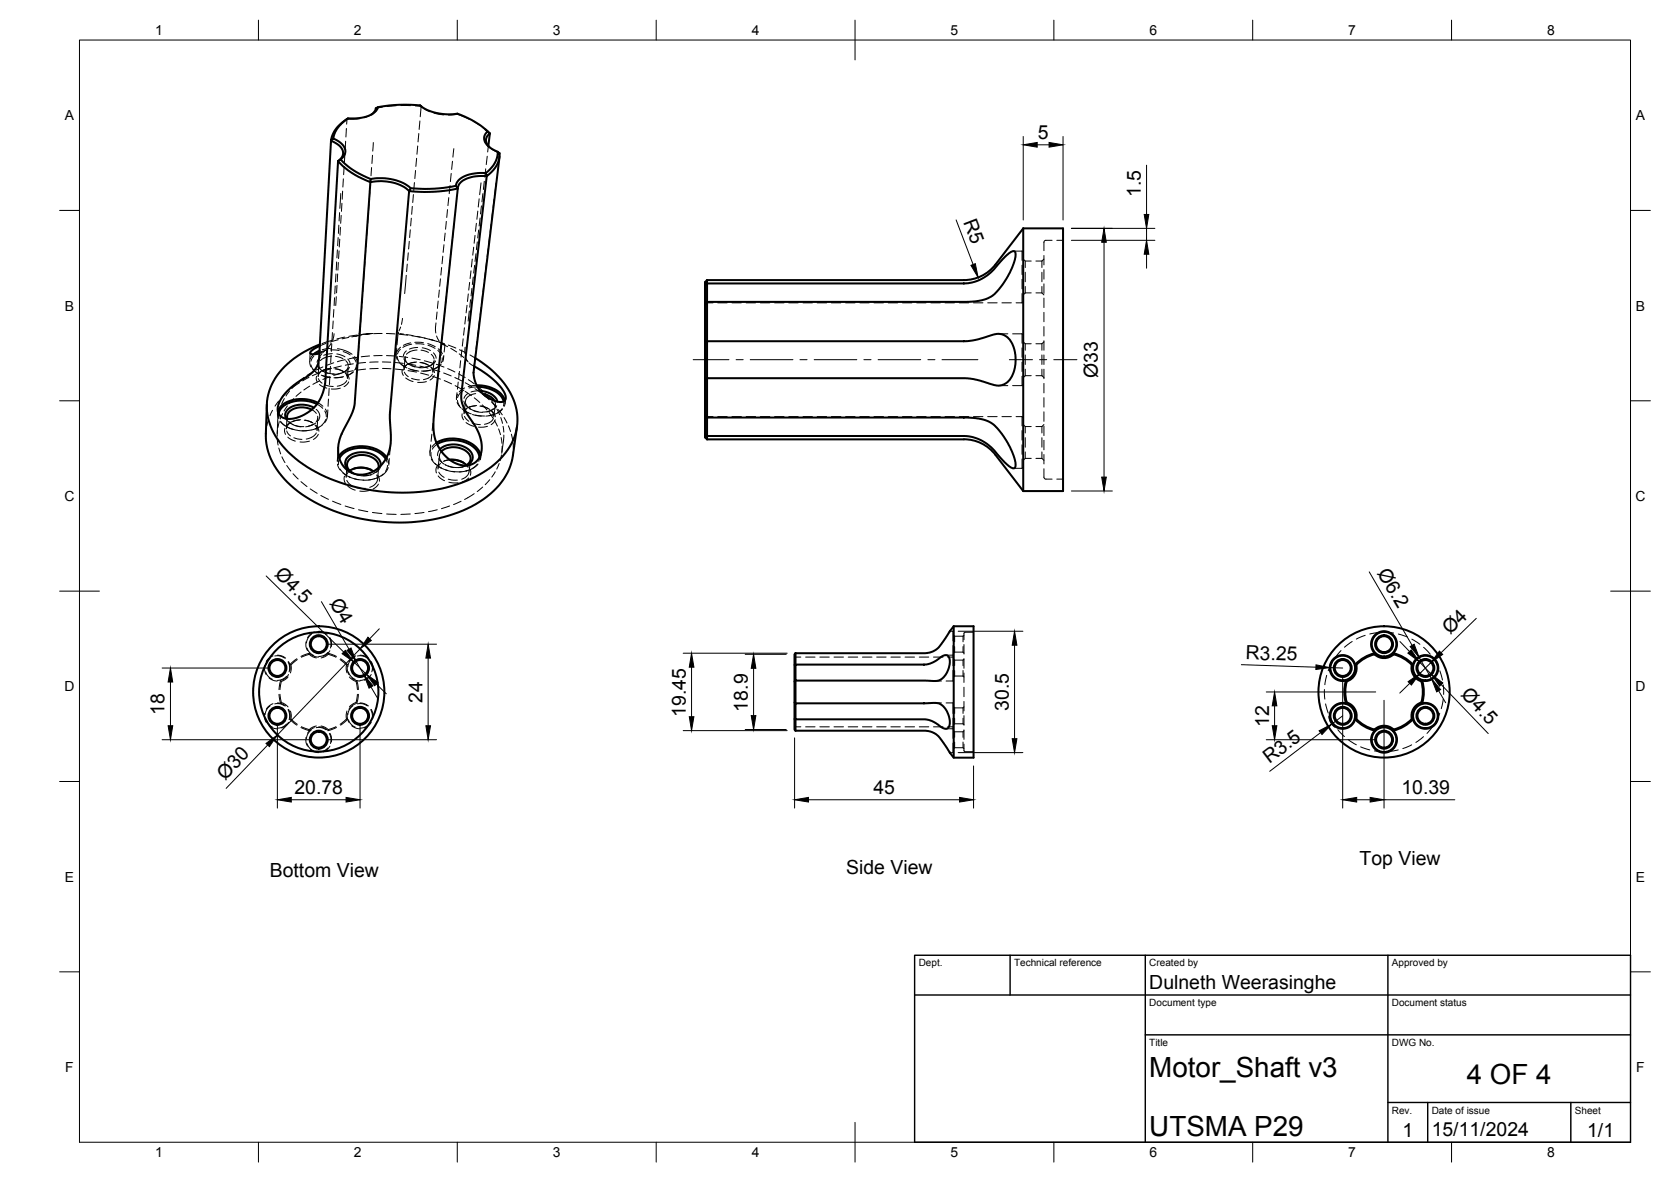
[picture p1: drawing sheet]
<svg xmlns="http://www.w3.org/2000/svg" width="420mm" height="297mm" viewBox="0 0 420 297" stroke-linecap="round" stroke-linejoin="round" font-family="sans-serif">
<!-- layer: Hidden -->
<g fill="none" stroke="#000" stroke-width=".25">
<path d="M86.7 38.7l-.1 2.1M86.9 35.5l-.1 2.1M87.1 32.3l-.1 2.1M90.5 29.8l-3.3 .1v1.3M93.4 28.8l-1.8 .8M93.6 28.6l-.4 .3M93.7 39l-.2 2.1M93.9 35.8l-.2 2.2M96.2 26.9l-1.7 .3M99.6 26.6l-2.3 .2M100.8 26.5l2.4 .1M104.4 26.6l1.5 .1-.2 2.6"/>
<path d="M104.8 39.8l-.2 2M105 36.7l-.2 2.1M105.3 33.6l-.2 2.1M105.6 30.4l-.2 2.1M105.7 26.6l.5 .4M106 26.8l2.1 1.3M109.2 28.4l2.3 .5M114.1 37.4l-.2 2.1M115 28.7l-2.2 .2M115 28.7l3 1.3M115 28.6v.1M119 30.5l1.6 1"/>
<path d="M121.4 32l1.1 .9M122.5 39.3l-.2 2.1M122.8 36.8l-.2 1.4M122.9 36.8l.4 .4M123.1 37l.8 .7 1.7 .8M85 59.7l-.1 2.1M85.2 56.6l-.1 2.1M85.4 53.4l-.1 2.1M85.6 57.1l-.1 2M85.7 48.6l-.3 3.8M85.8 54.1l-.1 2M86 51.1l-.1 2"/>
<path d="M86.1 48l-.1 2.1M86.3 44.9l-.1 2.1M86.5 41.8l-.1 2.1M92.4 57.2l-.2 1.9M92.6 54.2l-.2 2M92.8 51.2l-.2 2M93 48.2l-.1 2M93.2 45.2l-.1 2M93.4 42.1l-.1 2.1M103.2 57.7l-.2 2M103.4 54.8l-.1 2M103.7 51.9l-.2 2"/>
<path d="M103.9 48.9l-.1 2M104.2 45.9l-.2 2M104.5 42.8l-.2 2.1M111.9 58.6l-.2 1.9M112.2 55.6l-.2 2M112.5 52.7l-.2 2M112.8 49.7l-.2 2M113.2 46.7l-.3 2M113.5 43.6l-.3 2M113.8 40.5l-.2 2.1M114.2 56.4l-.5 4.4M119.4 59.1l-.2 2"/>
<path d="M119.8 56.1l-.3 2M120.1 53.1l-.2 2M120.4 57.8l-.3 2M120.5 50l-.3 2M120.7 54.8l-.2 2M120.9 46l-.3 2.9M121.1 51.7l-.3 2.1M121.4 48.7l-.2 2M121.8 45.6l-.3 2M122.1 42.4l-.2 2.1M123.1 59.4l-.2 2.1M123.5 56.3l-.3 2.1"/>
<path d="M123.8 53.2l-.2 2.1M124.2 50.1l-.2 2.1M124.7 46l-.3 3M83.9 77.8l-.1 1.9M84.1 74.8l-.1 2M84.3 71.9l-.1 1.9M84.5 68.9l-.2 2M84.6 74.6l-.2 2.2M84.6 65.8l-.1 2.1M84.7 71.7l-.1 1.9M84.8 62.8l-.1 2M84.9 68.8l-.1 2"/>
<path d="M85.1 66l-.1 1.9M85.3 63l-.2 2M85.4 60.1l-.1 2M90.8 79.8l-.2 2.4M91 77.1l-.2 1.8M91.1 74.3l-.1 1.8M91.4 71.5l-.2 1.8M91.5 68.7l-.1 1.9M91.8 65.8l-.2 1.9M91.9 63l-.1 1.9M92.2 60.1l-.2 1.9M102.2 69.2l-.5 4.6"/>
<path d="M102.4 66.4l-.2 1.8M102.7 63.5l-.2 1.9M102.9 60.6l-.2 2M109.9 78.4l-.2 1.8M110.2 75.7l-.2 1.8M110.5 72.9l-.2 1.8M110.7 70.1l-.1 1.9M111 67.2l-.2 1.9M111.3 64.4l-.2 1.9M111.6 61.5l-.2 1.9M111.9 77.5l-.2 2M112.2 74.4l-.2 2"/>
<path d="M112.6 71.3l-.2 2.1M112.9 68.2l-.2 2.1M113.2 65.1l-.2 2.1M113.6 61.9l-.3 2.1M117.1 79.6l-.2 1.8M117.4 76.7l-.2 1.9M117.8 73.9l-.3 1.9M118 78.2l-.3 2.5M118.1 71l-.2 1.9M118.3 75.3l-.2 1.9M118.4 68.1l-.2 1.9M118.7 72.5l-.3 1.9"/>
<path d="M118.7 65.1l-.2 2M119 69.6l-.2 1.9M119.1 62.1l-.2 2M119.3 66.7l-.2 1.9M119.7 63.8l-.3 1.9M120 60.8l-.2 2M121 77.3l-.3 1.9M121.3 74.4l-.2 1.9M121.7 71.4l-.3 2M122 68.5l-.2 1.9M122.4 65.5l-.3 2M122.7 62.5l-.2 2"/>
<path d="M179.3 76.1h-1.5l-.5 .5M180.5 76.1h2.3M184 76.1h2.4M187.6 76.1h2.4M191.2 76.1h2.4M194.8 76.1h2.3M198.3 76.1h2.4M201.9 76.1h2.4M205.5 76.1h2.4M209 76.1h2.4M212.6 76.1h2.4M216.2 76.1h2.4"/>
<path d="M219.8 76.1h2.3M223.3 76.1h2.4M226.9 76.1h2.4M230.5 76.1h2.4M234.1 76.1h2.3M237.6 76.1h2.4M241.2 76.1h2.4M244.8 76.1h2.3M248.3 76.1h2.4M251.9 76.1h2.4M254.8 63.1h2.2M255.5 76.1h1.5"/>
<path d="M257 73.8v2.3M257 70.2v2.4M257 66.6v2.4M257 63.1v2.3M257 63.1l.3 .3M257.3 65.1l.5 .5h1.5M257.3 75.8l-.3 .3M257.8 65.6v1.6M257.8 68.4v2.4M257.8 72v1.6M257.8 73.6l-.5 .5M257.8 73.6h1.5"/>
<path d="M260.5 65.6h1.5M260.5 73.6h1.5M262 72v1.6M262 68.4v2.4M262 65.6v1.6M262 73.6l.5 .5M262.5 78.5v2.4M262.5 74.9v2.4M262.5 71.3v2.4M262.5 67.8v2.4M262.5 64.2v2.4M262.5 65.1l-.5 .5"/>
<path d="M264.5 60.4h-1.6l-.3 .2-.1 2.4M265.7 60.4h1.6M72 98.7l-1.1 1.1M72.8 98.2l-.9 1.3M74.5 96.5l-1.2 1.1M75.3 96.2l-1.9 1.3M75.7 98.5l-1.3 1.1M76.5 94.9l-1.4 1M77.7 94.8l-1.6 .9M77.9 97l-1.5 1M78 88.7l-.1 2.3 .3 1.2M78.2 91.7a3.6 3.6 0 0 0 1.9 2.2l-1.4-1.1"/>
<path d="M78.7 93.4l-1.5 1M78.8 89l-.8 1.2M78.9 89.5l-.7 1.2M79.6 94.6l-.1 .7 .3 .7M79.8 91.7l.3 .7 .7 .7M80.1 95.2l.9 1.1M80.2 91.6l-.2 3M80.2 93.7l-1.7 .7M80.2 91.2v.6l.2 .7M80.2 90.1v.1M80.3 95.7l-1.6 .9M80.3 96.6l1.9 .9"/>
<path d="M80.4 89.6l-.1 .3M80.6 89.8l-.6 .5-.3 .7M80.8 93.4l-.5 .5-.3 .6M80.8 94.3l2 .6M80.9 93l1.6 .9M81 88.9l-.4 .5M81 94.3l2.1 .5M81.1 93.2l.3 .2M81.2 92.2l-1.7 .8M81.6 88.2l-1.3 .6M81.7 93.5l2.3 .5M81.8 96.7l2 .4"/>
<path d="M81.9 87.9l-.7 .6M82 86.3l-1.5 .6M82 88.1l-1.6 .4M82.8 97.6l-.1 1.8M82.9 94.8l-.1 1.9M83 94.7l-1.8 .7M83 92.7l-1.9 .7M83.1 92.7a4.5 4.5 0 0 0-3.1 1.2M83.1 87.6l-2.1 .3M83.1 87.9l2.2 .2M83.1 92.1l-.1 1.8M83.2 89.2l-.1 1.9"/>
<path d="M83.3 86.2l-1.1 1.4M83.4 89.5a4 4 0 0 0-2.8 1.1M83.4 92.6l-.9 .1-1.4 .4M83.4 86.4l-.1 1.9M83.5 88.9l-2.1 .4M83.6 83.6l-.1 1.9M83.8 85.4l-2.8 .9M83.8 80.7l-.1 1.9M83.9 91.2l-1.8 .6M84 83.8l-.3 1.6M84.2 92.7l2.1 .7M84.4 89.6l1.8 .5"/>
<path d="M84.4 92.7l1.8 .6M84.7 88.9l2 .8M84.9 87.6a8.4 8.4 0 0 1 3.6 1.4M85 85.4l-2 .6M85.6 97.5l-2.3 .3M85.6 93.9l-2 .1M85.8 93.8l-1.9 .5M85.8 92l-1.9 .5M86.1 94.7l-2.1 .2M86.1 93.2l.3 .2M86.3 88.4l1.8 .8M86.4 94.7l-2.2 .2"/>
<path d="M86.4 93.5l-.3 .2M86.7 84.7l-2 .5M86.8 90.4l-2 .5M86.8 93.8l.5 .7 .1 .5M86.9 90.6l.5 .6 .2 .6M87.1 93.9l.4 .6 .3 .8M87.2 95.6a2.99 2.99 0 0 1-2.4 1.5M87.5 90.2l.4 .8 .2 .6M87.5 92.5l-.4 .5-.7 .5M87.5 94.3l-.2 .1M87.6 92l-.2 3.1M87.7 96l-.4 .6-.8 .6"/>
<path d="M87.7 84.8l-1.7 .3M87.9 92.3a3.5 3.5 0 0 1-2.7 1.6M88.7 93.6l-1.6 .9M88.7 89.7l.8 1.3M88.8 93.2l-2 .4M88.8 91.4l-2 .4M88.9 93.4l-1.5 .9M89.2 89.6l.7 1.3M89.6 91.7l-.4 1.3M89.7 84.2l-2 .3M89.8 89.8l-2 .4M90 89.7l-.1 2.3-.5 .9"/>
<path d="M90 84.2l-.4 .3-1.2 .2M90.2 87l-.1 1.8M90.5 82.9l-.2 1M90.6 82.3l-.3 3.9M91 84.2l-1.5 .3M91.9 92.8l-2.1 .2M91.9 91.1l-2 .2M92 84l1.6-.2-2.4 .2M92.9 83.9l-2.1 .2M92.9 89.5l-2.1 .2M95.1 91h-2.1M95.1 92.6l-2.1 .1"/>
<path d="M96.1 83.8h-2.2M96.1 89.4h-2.1M96.1 91h2.2M96.2 92.6l2.1 .1M97.2 83.8l2.1 .1M97.2 89.4l2.1 .1M99.3 91.1l2.1 .2M99.4 92.7l2.1 .3M99.8 87.5l-.2 1.9 .3 1M99.9 89.6l.4 1.3M100.1 83.7l-.3 3M100.2 83.5l-.1 .2 .2 .1"/>
<path d="M100.4 84l2.1 .2M100.4 91.1l1.4 1.1M100.4 89.6l2.1 .2M100.6 83.8l.9 .2M100.7 87.8l-.8 1.1M100.7 87.3l-.9 1.1M100.7 82.2l-.4 1M100.8 91.4l1.5 1.1M101.2 92.9l-.1 .8 .3 .6M101.2 80l-.3 1.5M101.5 92l.1 .1M101.5 90.2h.1a4.4 4.4 0 0 0 2.8 2"/>
<path d="M101.7 93.5l1 1.2M101.9 89.8l-.3 3.1 .2-.6 .4-.5M101.9 89.6v.7l.3 .6M102 95l1.9 .9M102.2 88.2l-.5 .5-.3 .7M102.2 84.1l1.7 .3M102.5 91.4l2 .4M102.6 93.1l2.1 .4M102.7 92.6l2.2 .6M103 91.3l-.3 .2 .3 .1M103.2 92.8l2.1 .5M103.3 86.2l-1.9 .6"/>
<path d="M103.5 95.1l2 .4M103.5 86.5l-2.2 .8M103.5 84.4l2.2 .3M103.6 90l2.1 .4M103.6 91.9l2.2 .4M104.3 86l2.2 .1M104.4 91.1a4.2 4.2 0 0 0-2.9 1.2M104.5 86.4l2.1 .1M104.8 91l-1.9 .4M104.8 84.5l2.1 .5M104.9 88a3.8 3.8 0 0 0-2.7 1M105 87.3l-2 .4"/>
<path d="M105.6 91.1l2.1 .6M105.6 92l2 .5M105.7 93.8l2.1 .5M105.8 91.1l1.8 .6M105.9 88l1.8 .6M106.2 87.4l2 .7M106.7 90.7l2 .5M106.7 85l2.1 .5M107.2 95.9l-2.2 .2M107.3 92.2l-2 .2M107.5 86.3l1.9 .8M107.6 86.8l1.8 .8"/>
<path d="M107.7 91.8l.3 .2-.3 .1M107.9 85.2l1.9 .6M108.1 93l-2.1 .2M108.2 92.2l.5 .6 .1 .6M108.4 93l-2 .3M108.4 89.1l.5 .5 .2 .6M108.5 92.3l.5 .6 .2 .7M108.6 85.4l.7 .2M108.6 92.8l2 .6M108.7 94a2.78 2.78 0 0 1-2.2 1.4M108.8 94.6l1.9 .7M109 88.7l.5 .7 .2 .6"/>
<path d="M109.1 90.9l-1 1M109.1 92.7l-.2 .1M109.2 90.5l-.4 3.1M109.2 94.3l-.4 .6-.7 .6M109.5 90.7a3.1 3.1 0 0 1-2.5 1.6M109.6 81.1v2.6M109.7 91.6l1.9 .7M109.7 98l-.1 1.9M109.8 84.4l.6 1.3M109.8 85.8l2 .6M110.1 95.1l-.2 1.9M110.1 88.1l.9 1.2"/>
<path d="M110.2 87.7l1 1.2M110.4 92.3l-.2 1.9M110.5 86l1 .4M110.6 91.7l-1.3 1M110.7 89.4l-.2 1.9M110.8 86.1l.9 .5M110.9 91.5l-.9 .8-.9 .4M111 86.4l-.2 2M111.2 89.9l-.2 1.3M111.3 83.5l-.2 1.9M111.3 86.5l1.3 .6M111.5 89.6l-.2 1.3"/>
<path d="M111.5 93.7l1.9 .8M111.6 89.4l-.1 .8M111.6 80.5l-.2 2M111.7 95.6l1.9 .9M111.7 86.5l.2 .1-.2 1.9M112.6 92.6l1.8 .9M112.7 86.7l1.9 .8M113.3 87.6l1.5 .9M114.4 94.9l1.7 .8M114.4 96.9l1.7 1M114.9 98.7l-.1 1.2M115 99.1l-.2 1.3"/>
<path d="M115.2 96l-.2 1.8M115.3 93.9l1.6 1M115.5 88.9l1.1 1M115.5 87.9l1.8 .8M115.5 93.3l-.2 1.8M115.8 90.6l-.2 1.8M116.1 87.9l-.2 1.8M116.5 85.1l-.3 1.9M116.7 98a3 3 0 0 0-1.6 1.9M116.8 82.4l-.2 1.8M116.8 97.5l-1.3 1M116.9 87.3v1.5"/>
<path d="M117 98.4l1.5 1M117 96.2l1.6 1M117 89.5l.5 1.2M117.1 90.3l.6 .6M117.6 98.9l-.5 .5-.4 .7M117.8 95.4l1.5 1.1M117.9 91.2l1.3 .9M118.2 89.2l1.2 .7M119.1 93.5v.2M119.3 100l1.3 1.1M119.3 91.4l-.2 2.2M119.4 97.7l1.5 1"/>
<path d="M119.6 88.6l-.2 1.9M119.6 98.9a2.6 2.6 0 0 0-2.5 1.9l-.4 3.1M119.8 96.8l-2.1 .4M119.9 85.8l-.2 1.9M120 97.2l-2.1 .3M120 97l1.3 1.2M120.3 83l-.3 1.9M120.6 80.1l-.2 1.9M120.7 98.2l-2.3 .3M121.6 99.3l1.4 1.2M122 98.8l1.1 1.3M251 96.9h2.4"/>
<path d="M251 83.9h2.4M254.6 96.9h2.4M254.6 83.9h2.4M257 94.6v2.3M257 91v2.4M257 87.4v2.4M257 83.9v2.3M257 83.9l.3 .3M257.3 85.9l.5 .5h1.5M257.3 96.6l-.3 .3M257.8 86.4v1.6M257.8 89.2v2.4"/>
<path d="M257.8 92.8v1.6M257.8 94.4l-.5 .5M257.8 94.4h1.5M260.5 86.4h1.5M260.5 94.4h1.5M262 92.8v1.6M262 89.2v2.4M262 86.4v1.6M262 94.4l.5 .5M262.5 99.9v2.4M262.5 96.4v2.3M262.5 92.8v2.4"/>
<path d="M262.5 89.2v2.4M262.5 85.6v2.4M262.5 82.1v2.3M262.5 85.9l-.5 .5M66.9 108.1l-.1 .9M67.5 105.6l-.4 1.4M68.5 103.1l-.6 1.4M69.7 110.4l.2 1.5M69.8 108.2l-.1 1.4M69.8 102.7v1.3M69.9 103.4l-.1 .7 .2 1M70 104.4l-.3 4.6"/>
<path d="M70 100.8l-.8 1.3M70.1 104l.1 1.1M70.1 112.6l.5 1.5M70.2 106l-.3 1.4M70.4 105.8l1.4 1.2M70.5 102.2l-.4 1.5M70.6 106a5.6 5.6 0 0 0 3.2 1.9M70.9 114.8l.7 1.5M71.1 104l-.6 1.3M71.5 100.2l-.7 1.3M71.6 107.6l-.1 .8 .3 .8M71.9 105.2l.4 .6 .9 .7"/>
<path d="M72.1 117l1 1.4M72.1 108.3l.3 .6 .6 .6M72.2 104.7l-.2 3.1M72.3 102l-.9 1.3M72.3 107.4l.2 .1M72.4 109.9l.9 .6 1 .4M72.7 107.5l2.1 .6M72.7 105.9a4.4 4.4 0 0 0 3 1.4M72.9 106.3l-.6 .6-.2 .7M73.5 106.6l.2 .2M73.7 119l1.3 1.4M73.8 105.8l-.3 .1"/>
<path d="M73.8 100.2l-1.1 1.2M73.9 110l2 .4M74.1 106.9l2.3 .3M74.9 108.2h2.3M75.3 105.6a4.6 4.6 0 0 0-3.2 1.3M75.6 105.5l-2 .4M76.5 105.6l2.2 .7M76.7 105.6l1.8 .6M77.8 110.9l-2.4 .2M78.2 106l.3 .2M78.3 108l-2.3 .2M78.4 102.9l1.1 1"/>
<path d="M78.4 106.8l-.3 .1M78.8 106.6l-1.9 .7M79.4 106.3l-1.9 .8M79.4 107.7l-.2 .1M79.5 106.9l.4 .6 .3 .9M79.5 102.9a1.97 1.97 0 0 1 .5 2.8M79.5 108.8a3.3 3.3 0 0 1-2.5 1.5M79.7 101.6l1.5 1M79.9 104.6l-.1 .7-.3 .7M79.9 105l-.2 3.1v-.6l-.5-.7M79.9 101.2l1.3 .9M80 109.1l-.4 .7-.8 .6"/>
<path d="M80.2 107.3l-1.9 .8M81 106.8l-1.7 .9M81.7 103.3l.3 1.4M81.8 102.8a2.71 2.71 0 0 1-.2 3.4M81.9 105.4l-.9 1.4M82.4 103l-.1 1.6M82.6 100.3l-.1 1.8M84.9 116.7l.7 1.5M85 112.4l-.2 3.5M85.2 114.7l-.4 1.2M85.3 115.2l-.2 1.5M85.5 117.9l1.5 1.4"/>
<path d="M86.2 118.9l1.8 1M86.6 119.7l-.1 .9 .4 .9M87.2 116.7l-.2 3.1M87.8 119.9h.1M87.9 119.9l2.2 .7M88 118.3l-.7 .8-.3 .9M88.6 118.9l1.5 .5M88.8 118.9a5.9 5.9 0 0 0 3.9 .6M88.8 119l.3 .1M89 117.8l-1.6 .8M89.2 117.7l-.3 .1M93.2 118l.2 .1"/>
<path d="M93.3 118.1l1 .6M93.3 119.3l-.3 .1M93.6 119.2l-2.3 .3M94.7 119.4a2.2 2.2 0 0 1-1.7 3.1M95 119.4l.3 .7 .1 .8M95.2 117.5l-.5 .9-1 .7M95.2 117.3l-.2 3.1M95.7 117l-.4 1.1-.8 .7M96.4 119.1l-1.7 1M97 115.3l.3 .9M97.3 115l.4 1.6M97.4 117l-.5 1.5"/>
<path d="M97.6 117.5a3.8 3.8 0 0 1-1.8 2.1M97.9 115.2l-.2 1.7M98.2 111.3l-.2 3M108.2 113.1v1.5M108.3 111.8l-.2 1.9M108.4 113.7v1l.4 1M108.4 115.3l1.2 1.4M108.6 109.1l-.2 1.8M108.9 106.4l-.2 1.8M109.2 103.6l-.2 1.8M109.4 116.4l1.6 1.3M109.5 100.8l-.2 1.9"/>
<path d="M109.7 111.3l-1.1 1.1M109.9 111.7l-1.2 1.2M110.2 119.6l.8 .8 .8 .4M110.3 115.3l1.3 1.3M110.3 116.6a1.94 1.94 0 0 0-.6 2.3M110.3 118.6l.5 .7 .9 .7M110.4 117.3l2.1 .9M110.5 114.5l-.3 3.1M110.6 112.9l-.4 .6-.2 1M110.7 117.5l.2 .1M110.8 116.5l-.5 .7-.2 .7M111 113.4a1.9 1.9 0 0 0 .1 2.8"/>
<path d="M111.8 116.7l.3 .2M112 116.8l2.1 .7M112.1 118.1l2.2 .5M112.2 115.7l-.3 .1M113.1 115.5l-1.6 .5M113.2 115.6l-1.5 .2M113.7 118.5h2.3M114.9 101.2l1 1.3M115 100.6l.6 1.4M116.1 102.7l1.7 1.1M116.2 104v.8l.3 .7M116.4 116.2l.2 .1"/>
<path d="M116.5 116.3l1.2 .9M116.5 117.3l-.3 .1M116.6 103.1l1.9 .9M116.6 100.8l.8 1.4M116.8 104.6l1.1 1.3M116.8 103.2l.2 .1M117.1 101.5l.3 .5 .8 .8M117.2 106.2l1.9 .9M117.2 117l-1.9 .5M117.3 102.8l-.4 .5-.2 .7M117.3 116.9l.4 .6M117.4 117a6.2 6.2 0 0 1-4.8 .1"/>
<path d="M117.4 118.3h-.2M117.7 118.2l-2.2 .4M118 102.6l.3 .2M118.2 117.9l.2 .9-.1 .7M118.2 102.7l2 .7M118.3 115.4l-.4 3.2a2.44 2.44 0 0 1-1.8 1.8M118.4 102.2l-.3 .1M118.7 106.3l2.1 .4M118.8 104.2l2.2 .4M119.1 103.2l2.2 .4M119.5 102a3.8 3.8 0 0 0-3 1.3M119.6 104.3l2.2 .2"/>
<path d="M119.8 101.9l-1.8 .4M120 116.6l-1.4 1.2M120.2 116.6a5.1 5.1 0 0 1-3.1 1.8M120.5 115l-.1 .9M120.7 102.1l2.1 .6M120.8 114.3v1.3M120.9 102l1.9 .7M121.1 113.2l-.3 2M121.3 101.8l1.1 1.2M122.6 107.1l-2.3 .2M122.9 102.8l.3 .1M123 103.7l.9 1.3"/>
<path d="M123.1 103.3l-.2 .1M123.5 103.2l.7 1.3M123.6 101.1l1.2 1.2M123.6 100.8l.9 1.3M123.7 103.3l.5 .6 .3 .8M124 104.2l.2-.1-2 .5M124.1 102.7l-.8 .5-.9 .3M124.1 105.1a2.71 2.71 0 0 1-2.3 1.5M124.3 100.7l.2 .6v.8M124.4 105.7l.7 1.4M124.5 105.5l-.3 .6-.7 .6M124.5 118.6l-.8 1.3"/>
<path d="M124.5 101.7l-.4 3.1M124.9 101.9a3.7 3.7 0 0 1-3.6 1.7M124.9 102.8l.7 1.4M125.3 102.9l1 1.4M125.4 107.8l.4 1.4M125.5 116.5l-.6 1.4M125.9 104.9l.4 1.5M126 109.9l.2 1.5M126.1 114.3l-.3 1.5M126.3 112.1l-.1 1.5M126.3 102.7l-1.2 1.1M126.3 102.9a5.5 5.5 0 0 1-3.4 1.6"/>
<path d="M126.5 107.1l.2 1.5M126.6 100.9v1.1M126.7 109.3l-.5 4.6M126.7 104.9l.8 1.4M127 100.7l-.2 1.4M127.2 100.1l-.2 1.4M127.8 107l.6 1.4M128.6 109.1l.3 1.5M129 111.3l.1 1.4M129.1 113.5l-.1 1M177.3 104.2l.5 .5h1.5M180.5 104.7h2.3"/>
<path d="M184 104.7h2.4M187.6 104.7h2.4M191.2 104.7h2.4M194.8 104.7h2.3M198.3 104.7h2.4M201.9 104.7h2.4M205.5 104.7h2.4M209 104.7h2.4M212.6 104.7h2.4M216.2 104.7h2.4M219.8 104.7h2.3M223.3 104.7h2.4"/>
<path d="M226.9 104.7h2.4M230.5 104.7h2.4M234.1 104.7h2.3M237.6 104.7h2.4M241.2 104.7h2.4M244.8 104.7h2.3M248.3 104.7h2.4M251.9 104.7h2.4M254.8 117.7h2.2M255.5 104.7h1.5M257 115.4v2.3M257 111.8v2.4"/>
<path d="M257 108.2v2.4M257 104.7v2.3M257 104.7l.3 .3M257.3 106.7l.5 .5h1.5M257.3 117.4l-.3 .3M257.8 107.2v1.6M257.8 110v2.4M257.8 113.6v1.6M257.8 115.2l-.5 .5M257.8 115.2h1.5M260.5 107.2h1.5M260.5 115.2h1.5"/>
<path d="M262 113.6v1.6M262 110v2.4M262 107.2v1.6M262 115.2l.5 .5M262.5 117.8l.1 2.4 .3 .2h1.6M262.5 114.2v2.4M262.5 110.6v2.4M262.5 107.1v2.4M262.5 103.5v2.4M262.5 106.7l-.5 .5M75.7 121l1.5 1.3M78 122.9l1.8 1.1"/>
<path d="M80.7 124.5l1.9 1M83.6 125.9l2.1 .9M86.8 127.2l2.2 .6M87.2 120.7l.6 .8 .7 .6M87.5 122.2l1.8 1M89.1 120.3l2.4 .4M89.5 122.5l1.1 .2h1.3M90.1 128.1l2.4 .5M92.8 123.3l-2.3 .1M93.6 120.5l-2.3 .2M93.6 128.8l2.4 .3M94.2 120.3l-.2 .1"/>
<path d="M94.9 120.1l-2.2 .5M95.1 121.7l-.6 .8-.7 .4M97.2 129.2l2.4 .1M103.2 129.2l-2.4 .1M106.6 128.8l-2.3 .3M109.9 128.1l-2.2 .5M112.7 120.4l2.3 .3M112.9 121.2l2.3 .1M113.1 127.2l-2.1 .6M115.9 126l-1.9 .8M117.8 120.1l-.9 .8-.7 .2M119.2 124.1l-2.4 1.4"/>
<path d="M121.4 122.4l-1.4 1.1M123.1 120.6l-1.1 1.2M265.7 120.4h1.6M78.3 159.4l-.9 .9-.3 1.3M79 158.8l-.8 .5-.9 .9M79.5 158.9h1.4l1.1 .5M80.1 158.6l1.1 .2 1 .6M238.8 158.6h.8M239.6 158.6v2.4M239.6 158.6l.2 .2M239.8 159.6l.2 .3h2.1M240 159.9v1.4"/>
<path d="M242.1 159.9v1.4M242.4 159.6l-.3 .3M244.8 158.9l-2.4 .1v1.8M343.3 159.7l-2.3 .9M346.8 158.9l-2.4 .4M348 158.9l2.4 .2M351.6 159.3l2.3 .8M66.5 167.3v1.2l.4 1M66.5 179.3v1.2l.4 1M66.8 168.9l.7 1.1 1 .7M67.6 170.4l.9 .5 1.2 .2M67.9 165.4l-.8 .9-.4 1.3"/>
<path d="M67.9 177.4l-.8 .9-.4 1.3M68.6 164.8l-.8 .5-.8 1M68.6 176.8l-.8 .5-.8 1M69.1 164.9h1.4l1 .5M69.1 176.9h1.4l1 .5M69.7 164.6l1.1 .2 1 .6M69.7 176.6l1.1 .2 1 .6M70.1 174.5l.4 2.2 .2-.2-.3-2M70.7 171.2l-.3 2.1M70.7 176.5l1 .5 .7 .7M72.1 170l-.9 .6-1.5 .4M72.4 166.3l.4 1.5-.1 1"/>
<path d="M72.4 178.3l.4 1.5-.1 1.1M72.4 170.1l-1.2 1-.5 .1-.2-.2-.4 2.3M72.5 166.3l.5 1.2-.1 1M72.5 178.3l.5 1.2-.1 1M72.6 169.5l-.7 .8-1.1 .6M73 178.7l.2 1.5v.5l-.3 .1 1.7 1.4M73.2 167.1v1l-.2 1M74.6 165.6l-1.7 1.4 .3 .1 1.6-1.3M75.7 165l2.1-.8-.1 .2 .4 .4 1.4 .5M76.9 161.3v1.2l.4 1M77.2 162.9l.7 1.1 1 .7M77.7 164.4l-1.9 .8"/>
<path d="M78 164.4l.9 .5 1.2 .2M82.4 164l-.8 .6-1.5 .4M82.5 164.4l-.8 .6-1 .3M82.8 160.3l.4 1-.1 1.5M83 160.3l.3 .7v1.5M83 163.5l-.7 .8-1.1 .6M84.6 165l-2.1-.8v.2l2 .8M85.5 165.8l1.6 1.3M85.6 165.6l1.8 1.4-.3 .1-.1 .5 .2 1.5M87.2 178.7l-.2 .9 .1 1.1M87.4 167.3v1.2l.3 1M87.4 179.3v1.2l.3 1"/>
<path d="M87.6 168.9l.7 1.1 1 .7M87.8 170.1l.8 .7 .9 .4M88.4 170.4l.9 .5 1.2 .2M88.7 165.4l-.9 .9-.3 1.3M88.7 177.4l-.9 .9-.3 1.3M89.5 164.8l-.9 .5-.9 1M89.5 176.8l-.9 .5-.9 1M89.9 164.9h1.4l1.1 .5M89.9 176.9h1.4l1.1 .5M89.9 174.5l-.4 2M89.9 173.3l-.4-2.1 .2-.2 .4 2.3M90.1 174.5l-.4 2.2-.2-.2-.5 .2-1.2 1"/>
<path d="M90.5 164.6l1.1 .2 1 .6M90.5 176.6l1.1 .2 1 .6M92.8 170l-.8 .6-1.5 .4M93.2 166.3l.4 1.5-.1 1M93.2 178.3l.4 1.5-.1 1.1M93.3 166.3l.5 1.2-.1 1M93.3 169.5l-.6 .8-1.1 .6M93.3 178.3l.5 1.2-.1 1M201.4 165.1h-1.4l-.2 .3M202.6 165.1h2.3M206.1 165.1h2.4M209.7 165.1h2.4"/>
<path d="M213.3 165.1h2.4M216.9 165.1h2.3M220.4 165.1h2.4M224 165.1h2.4M227.6 165.1h2.4M231.1 165.1h2.4M234.7 165.1h2.4M234.9 171.1h1.8M234.9 176.6h1.8M237.8 164.6h1.8M237.9 171.1h1.7M237.9 176.6h1.7"/>
<path d="M239.6 162.2v2.4M239.6 168.5v2.6M239.6 164.6v2.7M239.6 176.6v2.7M239.6 164.6l.2 .2M239.6 176.6l.2 .2M239.8 165.6l.2 .3h2.1M239.8 177.6l.2 .3h2.1M239.8 165l-.2 .1h-1.3M239.8 171l-.2 .1M240 162.5v1.4M240 165.9v1.4"/>
<path d="M240 168.5v1.4M240 177.9v1.4M240 163.9l-.2 .2M240 163.9h2.1M240 169.9l-.2 .2M240 169.9h2.1M242.1 162.5v1.4M242.1 168.5v1.4M242.1 165.9v1.4M242.1 177.9v1.4M242.1 163.9l.3 .2M242.1 169.9l.3 .2"/>
<path d="M242.4 179.8v2.4M242.4 176.3v2.4M242.4 172.7v2.4M242.4 169.1v2.4M242.4 165.6v2.3M242.4 162v2.4M242.4 165.6l-.3 .3M242.4 177.6l-.3 .3M333 173.3l.1 2.4M333.3 176.9l.7 2.3M333.6 169.7l-.5 2.4M335 166.4l-1 2.2"/>
<path d="M337.2 163.5l-1.5 1.9M340 161.2l-1.9 1.5M355 160.6l2 1.3M357.9 162.7l1.7 1.7M360.4 165.4l1.2 2.1M362 179.2l-1 2.2M362 168.6l.7 2.3M362.9 172.1l.1 2.4M362.9 175.7l-.5 2.4M66.8 180.9l.7 1.1 1 .7M67.6 182.4l.9 .5 1.2 .2M72.1 182l-1.4 .8-1 .2"/>
<path d="M72.6 181.5l-.7 .8-1.1 .7M73.2 180.7l1.6 1.3M75.8 182.6l1.9 .8 .1 .2-2.1-.8M76.9 185.3v1.2l.4 1M77.2 186.9l.7 1.2 1 .6M78 188.4l.9 .5 1.2 .2M78.3 183.4l-.9 .9-.3 1.3M79 182.8l-.8 .5-.9 1M79.5 182.9h1.4l1.1 .5M79.5 182.4l-.9 .3-.9 .7M80.1 182.7l1.1 .1 1 .6M80.7 182.4l1.4 .6 .4 .4v.2l2.1-.8"/>
<path d="M82.4 188l-.8 .6-1.5 .4M82.8 184.3l.4 1-.1 1.5M83 184.3l.3 .7v1.5M83 187.5l-.7 .8-1.1 .6M84.5 182.6l-2 .8M87.1 180.7l-1.6 1.3M87.1 180.7l.3 .1-1.8 1.4M87.6 180.9l.7 1.1 1 .7M88.4 182.4l.9 .5 1.2 .2M92.8 182l-1.3 .8-1 .2M93.3 181.5l-.6 .8-1.1 .7M199.8 182.4l.2 .3h1.4"/>
<path d="M202.6 182.7h2.3M206.1 182.7h2.4M209.7 182.7h2.4M213.3 182.7h2.4M216.9 182.7h2.3M220.4 182.7h2.4M224 182.7h2.4M227.6 182.7h2.4M231.1 182.7h2.4M234.7 182.7h2.4M237.8 183.1h1.8M238.3 182.7h1.3l.2 .1"/>
<path d="M238.8 189.2h.8M239.6 180.5v2.6M239.6 186.7v2.5M239.6 183.1v2.5M239.8 183.6l.2 .3h2.1M239.8 183l-.2 .1M239.8 189l-.2 .2M240 183.9v1.4M240 186.5v1.4M240 180.5v1.4M240 187.9l-.2 .3M240 187.9h2.1"/>
<path d="M240 181.9l-.2 .2M240 181.9h2.1M242.1 186.5v1.4M242.1 183.9v1.4M242.1 180.5v1.4M242.1 187.9l.3 .3M242.1 181.9l.3 .2M242.4 187v1.8l2.4 .1M242.4 183.4v2.4M242.4 183.6l-.3 .3M334.5 180.3l1.2 2.1M336.4 183.4l1.7 1.7"/>
<path d="M339 185.9l2 1.3M342.1 187.7l2.3 .8M345.6 188.7l2.4 .2M351.6 188.5l-2.4 .4M354.9 187.2l-2.2 .9M357.9 185.1l-1.9 1.5M360.3 182.4l-1.5 1.9"/>
</g>
<!-- layer: Visible -->
<g fill="none" stroke="#000" stroke-width=".51">
<path d="M83.2 35.4a3.7 3.7 0 0 1 3 3.5l-.5 1-.7 .6-3.2 55.3-.2 1.5-.5 1.6-.8 1.8-.8 1.2-1.1 1.1-1.8 1.1-1.9 .9-1.5 .3-1.5-.1-1.1-.5-.7-1.1v-1.4l.8-1.9 1.2-1.7 1.4-1.3 4.2-2.9 1.4-1.2 .8-1.2 .5-1.3zM83.8 34.8a7.7 7.7 0 0 1 3.7-5.1l-.1 .1a8.1 8.1 0 0 0-4.2 5.6l.6-.6a3.9 3.9 0 0 1 3 3.6l-.5 1-.7 .7M93.4 28.8l.9-.9 .2-.7 .5-.3a4.5 4.5 0 0 1-4.1 2.7l-3.4 .1M105.6 26.5a12.3 12.3 0 0 0 9.4 2.1 19.9 19.9 0 0 1 8.2 5l-1.1-1M105.6 26.5l.4 .3M105.6 26.5a37.6 37.6 0 0 0-10.6 .4M122.6 33a2.34 2.34 0 0 0 .5 4l1.5 .9a1.27 1.27 0 0 1 .9 1.8 7.4 7.4 0 0 1-3.1 4.6l-.3-.8a6.7 6.7 0 0 0 3.1-5.4M122.8 36.8l.4-3.2a2.03 2.03 0 0 0-.1 3.4M125.6 39.4l-6.5 54.3M85 40.5a19.5 19.5 0 0 0 8.1 5.3l.1-.8a12.3 12.3 0 0 1 10.1 2.3M85 40.5l.6-.4a19.3 19.3 0 0 0 7.6 4.9M93.1 45.8a11.3 11.3 0 0 1 9.8 2.2l-4.9 55.7 .3 5.5-.2 2.9-.4 1.6-.6 1.5-1 1.4-1.1 1.1-1.3 .9-1.3 .5-1.2 .2-1.5-.1-1.8-.7-1.7-1.6-.9-1.9-.3-2.6 .6-2.7 2.7-5.4 .9-2.9z"/>
<path d="M115.7 46a8.5 8.5 0 0 1 6.7-1.7l-6.4 55 .1 1.6 .5 1.5 3 4.9 1 2.1 .4 1.5 .1 1.9-.3 1.7-.9 1.4-1.3 .8-1.6 .3-1.5-.2-1.6-.7-1.1-.8-1.3-1.2-1-1.3-.8-1.7-.5-1.6-.2-1.9 .2-4.4 5.9-55.8zM122.1 43.5a8.4 8.4 0 0 0-7.1 2.1 1.21 1.21 0 0 0 .1 1.8 37.9 37.9 0 0 1-12.2 .6l.4-.7a37.6 37.6 0 0 0 11.3-.6M257.3 57.4v66M257.3 57.4h10v66h-10M257.3 57.4l-7 9.1a10 10 0 0 1-7.9 3.9h-64.6M177.3 70.9l.5-.5v.2a.74 .74 0 0 1-.5 1zM177.3 71.6v4.8l.5-.5v9.9l-.5-.2v-9.2M177.8 71.2h65.4l2.8-.7 2.2-1.3 1.6-1.4 2.9-3.3 1.7-1.2a.69 .69 0 0 1 .8 0 .69 .69 0 0 1 .2 .9l-.5 2-1.5 3.2-1.5 2.3-2.1 2.4a12.9 12.9 0 0 1-7.4 1.8h-64.6zM80.4 88.5l-.8 .4M80.4 88.1l-1.6 .9M80.5 86.9l-1.7 .8-.8 .9 .1 .3 .4 .1 1.8-.2M80.5 86.5a21.7 21.7 0 0 0-12.2 10.2 14 14 0 0 0 2.8 15.4 36.3 36.3 0 0 0 21.4 10.9 43.8 43.8 0 0 0 28.1-3.7 17.2 17.2 0 0 0 9.4-12.1 15.6 15.6 0 0 0-5.3-13.2l-2.5-2.2-2.8-1.9"/>
<path d="M119.2 92.1l3.3 2 2.9 2.6 1.6 2.4 .2 1-.3 .6-.8 .3-1.4-.2-1.5-.6-1.5-1-1-.9-.8-1.4-.6-1.7-.2-1.6M119.8 96.8a7.8 7.8 0 0 1 6.8 3.1l.3 .7M120 97.2a7 7 0 0 1 6.5 3.3l.1 .4M120.7 98.2a4.4 4.4 0 0 1 4.4 2.7M121.4 99a4.4 4.4 0 0 1 2.9 1.7M177.3 85.6v9.6l.5-.2v9.9l-.5-.5v4.8a1.22 1.22 0 0 1 .5 1.2M177.3 95.2v9.2M177.8 85.8h64.9l2.5-.3 4.4-1.4 1.5-.2 .8 .1 1.1 .5 1.4 1.6 .8 2.4 .1 2.8-.4 2.2-.9 1.8-1.5 1.3-1.4 .3-1.2-.2-4.3-1.3-2.8-.4h-65zM67.1 101.6l-.3 7.4a17.3 17.3 0 0 0 7.1 13.7 42.8 42.8 0 0 0 29.5 8.5 33.3 33.3 0 0 0 20.7-7.8 15.5 15.5 0 0 0 4.9-8.9l1-7.3M78.4 102.9a4.8 4.8 0 0 0-6.1 1.2l-.1 1.1M78.9 102.5a5.7 5.7 0 0 0-6.8 .8l-.4 .9 .2 1M79.7 101.6a8 8 0 0 0-9 1l-.6 1.4"/>
<path d="M79.9 101.2a8.4 8.4 0 0 0-9.4 1.1l-.6 1.1M85.2 114.7a7.3 7.3 0 0 1 7.8-2.3 6.8 6.8 0 0 1 4.2 2.5M85.3 115.2a6.5 6.5 0 0 1 7.2-2.5 6.3 6.3 0 0 1 4.5 2.6M88 118.3a5.3 5.3 0 0 1 5.9 .1M89 117.8a6.4 6.4 0 0 1 4.3 .3M95.2 117.5a2.96 2.96 0 0 0-2.8-3 4.2 4.2 0 0 0-5.1 1.8 2.33 2.33 0 0 0 1.5 2.6M95.7 117a3.6 3.6 0 0 0-3.4-3.2 4.9 4.9 0 0 0-5.4 1.9 2.6 2.6 0 0 0 1.7 3.2M109.7 111.3a8.6 8.6 0 0 1 10.6 1.8l.5 1.2M109.9 111.6a8.2 8.2 0 0 1 10.1 1.8l.5 1.6M110.6 112.9a5.7 5.7 0 0 1 8 1 2.15 2.15 0 0 1-1.2 3.1M111 113.4a4.9 4.9 0 0 1 7.3 1.3 1.94 1.94 0 0 1-1.1 2.3M113.1 115.5a5.4 5.4 0 0 1 4.2 1.4"/>
<path d="M113.2 115.6h1.4l1.9 .7M177.3 109.2v.7l.5 .5M177.8 104.9h65.4l2.8 .3a8.6 8.6 0 0 1 6.5 4.7l2 3.7 .7 2 .2 1.3a.7 .7 0 0 1-.5 .8 .7 .7 0 0 1-.9-.3l-1.5-1.3-2.8-3.2a10.3 10.3 0 0 0-7.3-3.3h-64.6zM177.8 110.4h64.6a10 10 0 0 1 7.9 3.9l7 9.1M239.8 157.4l-3.8 5.3-1.4 1-1.4 .4-33.2 .1M239.8 157.4h5v33h-5l-3.8-5.4-1.1-.8-1.4-.5-33.5-.1M239.8 157.4v33M199.8 167.1v4.1l.2-.2v5.7l-.2-.2v-5.3M199.8 176.5v4.2l.2 .1v2.8M200 167h32.5l1.9-.5 1.9-1.2a1.53 1.53 0 0 1 2.2-.3l.3 .7v.9l-.4 1.7a3.6 3.6 0 0 1-4 2.8l-34.4-.1zM200 176.7l35.3-.1 1 .3a5 5 0 0 1 2.2 5.9 1.91 1.91 0 0 1-2.6-.6l-1.6-1-1.7-.4h-32.6zM200 164.2v2.8l-.2 .1v-2.7z"/>
<path d="M338.4 176.7h-1.5a3.2 3.2 0 0 0-1.6 5.4 3.2 3.2 0 0 0 5.4-1.3M338.4 171l.2 .2M338.4 171a10 10 0 0 0 0 5.7M338.4 176.7a3.2 3.2 0 0 1 2.3 4.1M338.6 176.5l-.2 .2M338.6 176.5a3.5 3.5 0 0 1 2.4 4.2M338.6 171.2l-.3 2.3 .3 3M340.7 167l-.7-1.3a3.2 3.2 0 0 0-5.5 1.3 3.2 3.2 0 0 0 3.9 4M340.7 167l.3 .1M340.7 167a3.2 3.2 0 0 1-2.3 4M341 167.1a3.5 3.5 0 0 1-2.4 4.1M345.6 164.4a3.5 3.5 0 0 0 4.8 0"/>
<path d="M345.6 164.4l-2.1 .9-2.5 1.8M345.7 164.2l-.8-1.3a3.3 3.3 0 0 1 3.8-4.2 3.3 3.3 0 0 1 1.6 5.5M345.7 164.2l-.1 .2M345.7 164.2a10 10 0 0 0-5 2.8M345.7 164.2a3.2 3.2 0 0 0 4.6 0M350.3 164.2l.1 .2M350.3 164.2a10 10 0 0 1 5 2.8M350.4 164.4l2.8 1.2 1.8 1.5M355 167.1a3.5 3.5 0 0 0 2.4 4.1M355.3 167l.7-1.3a3.2 3.2 0 0 1 5.5 1.3 3.2 3.2 0 0 1-3.9 4M355.3 167l-.3 .1M355.3 167a3.2 3.2 0 0 0 2.3 4"/>
<path d="M357.4 171.2l.4 3.1-.4 2.2M357.4 176.5a3.5 3.5 0 0 0-2.4 4.2M357.4 176.5l.2 .2M357.6 176.7h1.5a3.3 3.3 0 0 1 1.7 5.4 3.3 3.3 0 0 1-5.5-1.3M357.6 171l-.2 .2M357.6 176.7a3.2 3.2 0 0 0-2.3 4.1M357.6 171a10 10 0 0 1 0 5.7M199.8 180.7v2.7l.2 .2M340.7 180.8l.3-.1 2.5 1.8 2.1 .8a3.5 3.5 0 0 1 4.8 0l2.2-.8 2.4-1.8 .3 .1M340.7 180.8a10 10 0 0 0 5 2.8M345.6 183.4l.1 .2M345.7 183.6l-.8 1.3a3.2 3.2 0 0 0 3.9 4.2 3.2 3.2 0 0 0 1.5-5.5"/>
<path d="M345.7 183.6a3.2 3.2 0 0 1 4.6 0M350.4 183.4l-.1 .2M355.3 180.8a10 10 0 0 1-5 2.8"/>
<circle cx="69.8" cy="179.9" r="2"/>
<circle cx="69.8" cy="167.9" r="2.25"/>
<circle cx="69.8" cy="179.9" r="2.25"/>
<circle cx="69.8" cy="167.9" r="2"/>
<circle cx="80.1" cy="173.9" r="16.5"/>
<circle cx="80.1" cy="173.9" r="15"/>
<circle cx="80.1" cy="161.9" r="2.25"/>
<circle cx="80.1" cy="161.9" r="2"/>
<circle cx="90.5" cy="167.9" r="2"/>
<circle cx="90.5" cy="179.9" r="2.25"/>
<circle cx="90.5" cy="179.9" r="2"/>
<circle cx="90.5" cy="167.9" r="2.25"/>
<circle cx="337.6" cy="167.9" r="2"/>
<circle cx="337.6" cy="167.9" r="2.25"/>
<circle cx="337.6" cy="179.9" r="2.25"/>
<circle cx="337.6" cy="179.9" r="2"/>
<circle cx="337.6" cy="167.9" r="3.1"/>
<circle cx="337.6" cy="179.9" r="3.1"/>
<circle cx="348" cy="173.9" r="16.5"/>
<circle cx="348" cy="161.9" r="2.25"/>
<circle cx="348" cy="161.9" r="2"/>
<circle cx="348" cy="161.9" r="3.1"/>
<circle cx="358.4" cy="167.9" r="2"/>
<circle cx="358.4" cy="179.9" r="2"/>
<circle cx="358.4" cy="167.9" r="2.25"/>
<circle cx="358.4" cy="179.9" r="2.25"/>
<circle cx="358.4" cy="167.9" r="3.1"/>
<circle cx="358.4" cy="179.9" r="3.1"/>
<circle cx="80.1" cy="185.9" r="2"/>
<circle cx="80.1" cy="185.9" r="2.25"/>
<circle cx="348" cy="185.9" r="2.25"/>
<circle cx="348" cy="185.9" r="2"/>
<circle cx="348" cy="185.9" r="3.1"/>
</g>
<!-- layer: BORDER -->
<g fill="none" stroke="#000" stroke-width=".25">
<path d="M20 10.1h390v276.9h-390zM65 5.1v5M115 5.1v5M165 5.1v5M215 5.1v10M265 5.1v5M315 5.1v5M365 5.1v5M15 52.9h5M410 52.9h5M15 100.7h5M410 100.7h5"/>
<path d="M15 148.6h10M405 148.6h10M15 196.4h5M410 196.4h5M15 244.2h5M410 244.2h5M65 287v5M115 287v5M165 287v5M215 282.1v9.9M265 287v5M315 287v5"/>
<path d="M365 287v5"/>
</g>
<!-- layer: TITLEBLOCK -->
<path d="M230 240.1h180v46.9h-180zM230 250h180M254 240.1v9.9M288 240.1v46.9M349 240.1v46.9M288 260.1h122M349 277.1h61M359 277.1v9.9M395 277.1v9.9" fill="none" stroke="#000" stroke-width=".36"/>
<!-- layer: FD_Dimensions -->
<g fill="none" stroke="#000" stroke-width=".25">
<path d="M257.3 34.3v21M260.8 36.4h3M267.3 34.3v21M240.4 55.3l4.3 11.2M269.4 57.4h21M288.3 41.5v12.4M288.3 57.4v3M269.4 60.4h21M277.6 60.9v59M288.3 63.9v3.5M269.4 123.4h10.3M66.9 144.7l19.5 19.2"/>
<path d="M80.8 151.2l7 11.9M95.4 158l-2.5 2.5M240.9 158.6h16.3M344.3 143.7l10.8 18.5M371.2 155.4l-8.9 8.6M40.8 167.9h26.8M42.9 171.4v11M82.2 161.9h27.6M88.9 166.3l3.2 3.2M89.5 166.2l2 3.4M90.5 163.1l-20.8 21.6M93.3 172.6l1.8 3.1"/>
<path d="M94.6 171.9l2.5 2.5M107.7 165.4v17M171.8 164.2h26.1M173.9 167.7v12.4M187.4 164.4h10.3M189.5 167.9v11.9M255.1 162.1v23.5M312.1 167l18.8 .7M318.4 173.9h27.5M320.5 177.4v5M334.4 167.8l3.2 .1M335.1 165.8a3.2 3.2 0 0 0 1.3 5.1"/>
<path d="M337.6 179.9l-2.8 2.1M337.6 170v33.1M348 176v27.1M352 161.2l2.4 2.5M354.5 171.7l-2.5 2.5M356.8 165.2l3.2 5.4M356.8 166.3l3.2 3.2M359.8 166.5l-2.8 2.8M361.7 173.6l1.8 3M362.4 172l11.8 12.3M40.8 185.9h37.2M67.3 187.2l-10.4 10.9"/>
<path d="M69.7 182v21.1M82.2 185.9h27.6M90.5 182v21.1M171.8 183.6h26.1M187.4 183.3h10.3M199.8 185.4v17.7M240.9 189.1h16.3M244.8 192.5v10.6M318.4 185.9h27.5M332 184.1l-12.7 9.7M334.1 180l.5 1.6 1 1.2M73.2 201h13.8"/>
<path d="M203.3 201h38M341.1 201h3.4M348 201h17.8"/>
</g>
<g fill="#000" stroke="#000" stroke-width=".25">
<path d="M257.3 36.4l3.5-.6v1.2zM263.8 35.8l3.5 .6-3.5 .6zM287.7 53.9h1.2l-.6 3.5zM244.1 66.7l1.1-.4 .7 3.4zM277.6 57.4l.6 3.5h-1.2zM288.3 60.4l.6 3.5h-1.2zM277 119.9h1.2l-.6 3.5zM42.9 167.9l.5 3.5h-1.1zM86.8 163.4l2.1 2.9-2.9-2zM87.2 163.4l1.1-.6 1.2 3.4zM92.5 160.1l.9 .9-2.9 2.1zM91.5 169.6l2.3 2.7-1 .6z"/>
<path d="M92.1 169.5l2.9 2-.8 .8zM107.7 161.9l.5 3.5h-1.1zM173.9 164.2l.6 3.5h-1.2zM188.9 179.8h1.2l-.6 3.5zM189.5 164.4l.6 3.5h-1.2zM255.1 158.6l.6 3.5h-1.2zM320.5 173.9l.6 3.5h-1.2zM330.9 167.1l3.5 .7-3.5 .4zM354.1 171.3l2.9-2-2.1 2.9zM354 164.1l.8-.8 2 3zM354.6 162.5l1-.6 1.2 3.3zM361.9 163.6l.9 .9-3 2z"/>
<path d="M360 170.6l2.2 2.7-1 .6zM360 169.5l2.8 2.1-.8 .8zM42.3 182.4h1.1l-.5 3.5zM66.9 186.8l2.8-2.1-2 2.9zM107.1 182.4h1.1l-.5 3.5zM173.3 180.1h1.2l-.6 3.5zM254.5 185.6h1.2l-.6 3.5zM319.9 182.4h1.2l-.6 3.5zM331.7 183.6l3.1-1.6-2.4 2.6zM69.7 201l3.5-.6v1.2zM87 200.4l3.5 .6-3.5 .6zM199.8 201l3.5-.6v1.2z"/>
<path d="M241.3 200.4l3.5 .6-3.5 .6zM337.6 201l3.5-.6v1.2zM344.5 200.4l3.5 .6-3.5 .6z"/>
</g>
<!-- layer: Smart Centers -->
<path d="M174.3 90.4h9M185.1 90.4h1.8M188.6 90.4h10.8M201.1 90.4h1.8M204.7 90.4h10.7M217.2 90.4h1.8M220.8 90.4h10.7M233.3 90.4h1.8M236.9 90.4h9M253.8 90.4h5.8M261.4 90.4h1.8M265 90.4h5.8" fill="none" stroke="#000" stroke-width=".25"/>
<g font-size="7">
<text x="289" y="270.6">Motor_Shaft v3</text>
<text x="368.8" y="272.3">4 OF 4</text>
<text x="289" y="285.5">UTSMA P29</text>
</g>
<g font-size="4.9">
<text x="260.9" y="34.9">5</text>
<text x="286.8" y="49.5" transform="rotate(-90 286.8 49.5)">1.5</text>
<text x="242.1" y="55.7" transform="rotate(69 242.1 55.7)">R5</text>
<text x="276.1" y="95" transform="rotate(-90 276.1 95)">Ø33</text>
<text x="346.2" y="144" transform="rotate(60 346.2 144)">Ø6.2</text>
<text x="68.9" y="144.5" transform="rotate(45 68.9 144.5)">Ø4.5</text>
<text x="82.8" y="151.5" transform="rotate(60 82.8 151.5)">Ø4</text>
<text x="364.6" y="159.6" transform="rotate(-44 364.6 159.6)">Ø4</text>
<text x="313.2" y="165.6" transform="rotate(2 313.2 165.6)">R3.25</text>
<text x="41.4" y="179.8" transform="rotate(-90 41.4 179.8)">18</text>
<text x="106.3" y="176.6" transform="rotate(-90 106.3 176.6)">24</text>
<text x="188" y="178.8" transform="rotate(-90 188 178.8)">18.9</text>
<text x="253.6" y="178.7" transform="rotate(-90 253.6 178.7)">30.5</text>
<text x="367.1" y="174.8" transform="rotate(46 367.1 174.8)">Ø4.5</text>
<text x="172.4" y="180.2" transform="rotate(-90 172.4 180.2)">19.45</text>
<text x="319.1" y="182.7" transform="rotate(-90 319.1 182.7)">12</text>
<text x="56.6" y="196.2" transform="rotate(-46 56.6 196.2)">Ø30</text>
<text x="319.2" y="192" transform="rotate(-37 319.2 192)">R3.5</text>
<text x="74" y="199.5">20.78</text>
<text x="219.6" y="199.5">45</text>
<text x="352.4" y="199.5">10.39</text>
<text x="67.8" y="220.3">Bottom View</text>
<text x="212.8" y="219.6">Side View</text>
<text x="341.9" y="217.4">Top View</text>
<text x="289" y="248.5">Dulneth Weerasinghe</text>
<text x="352.6" y="285.7">1</text>
<text x="360" y="285.5">15/11/2024</text>
<text x="399.1" y="285.7">1/1</text>
</g>
<g font-size="3.5">
<text x="39" y="8.8">1</text>
<text x="89" y="8.8">2</text>
<text x="139" y="8.8">3</text>
<text x="189" y="8.8">4</text>
<text x="239" y="8.8">5</text>
<text x="289" y="8.8">6</text>
<text x="339" y="8.8">7</text>
<text x="389" y="8.8">8</text>
<text x="16.3" y="30.2">A</text>
<text x="411.3" y="30.2">A</text>
<text x="16.3" y="78">B</text>
<text x="411.3" y="78">B</text>
<text x="16.2" y="125.9">C</text>
<text x="411.2" y="125.9">C</text>
<text x="16.2" y="173.7">D</text>
<text x="411.2" y="173.7">D</text>
<text x="16.3" y="221.6">E</text>
<text x="411.3" y="221.6">E</text>
<text x="16.4" y="269.4">F</text>
<text x="411.4" y="269.4">F</text>
<text x="39" y="290.8">1</text>
<text x="89" y="290.8">2</text>
<text x="139" y="290.8">3</text>
<text x="189" y="290.8">4</text>
<text x="239" y="290.8">5</text>
<text x="289" y="290.8">6</text>
<text x="339" y="290.8">7</text>
<text x="389" y="290.8">8</text>
</g>
<g font-size="2.5">
<text x="231" y="242.9">Dept.</text>
<text x="255" y="242.9">Technical reference</text>
<text x="289" y="242.9">Created by</text>
<text x="350" y="242.9">Approved by</text>
<text x="289" y="252.8">Document type</text>
<text x="350" y="252.8">Document status</text>
<text x="289" y="262.9">Title</text>
<text x="350" y="262.9">DWG No.</text>
<text x="350" y="279.9">Rev.</text>
<text x="360" y="279.9">Date of issue</text>
<text x="396" y="279.9">Sheet</text>
</g>
</svg>
